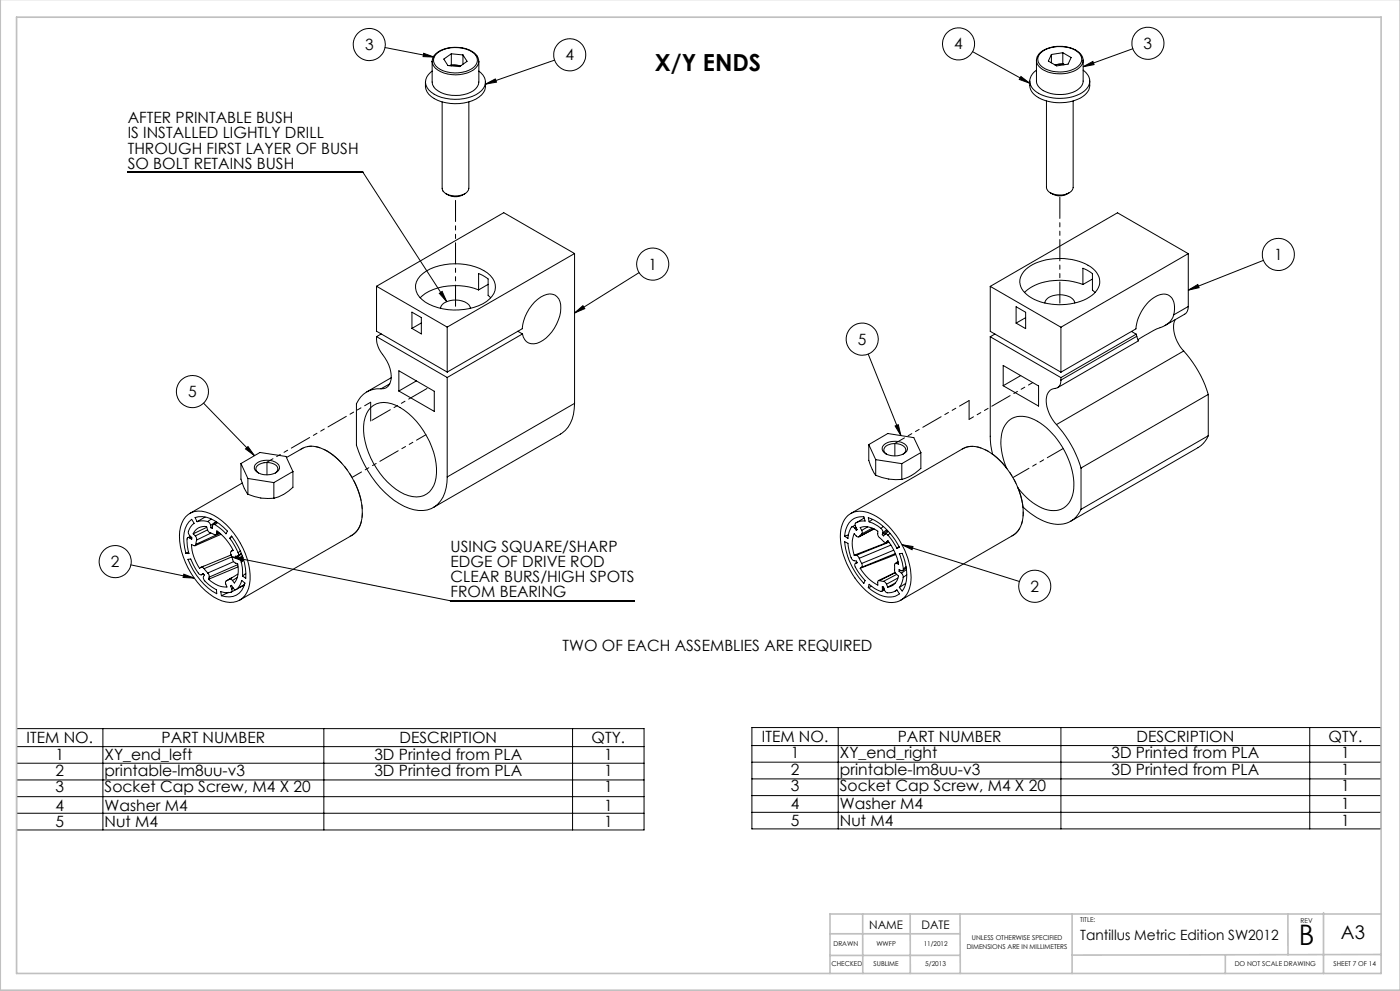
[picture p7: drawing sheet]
<svg xmlns="http://www.w3.org/2000/svg" width="420mm" height="297mm" viewBox="0 0 420 297" stroke-linecap="round" stroke-linejoin="round" font-family="sans-serif">
<g fill="none" stroke="#000" stroke-width=".3">
<path d="M115.5 14.2l14.7 2.9M127.1 16l3.1 1.1-3.3-.1zM131.3 15.8a9.8 9.8 0 0 1 11 .3 2.68 2.68 0 0 1-.7 4.5 9.6 9.6 0 0 1-10.9-.9 2.57 2.57 0 0 1 .6-3.9zM135.3 19.7l1-.2 1.8 .3M135.4 16.1l3.5 .4M135.4 16.1l-2.3 1.6 1.3 1.9 3.5 .4 2.2-1.6-1.2-1.9M135.4 19.4l-.4 .3M135.4 19.4l2.9 .3M135.4 16.1v3.3M138.9 16.5v2.8M143.6 18.4v-.5a5.3 5.3 0 0 0-5-3.6 9.2 9.2 0 0 0-8.5 2.5l-.4 1.7M143.7 18.4v6.2a4.4 4.4 0 0 1-3.5 3.5 9.5 9.5 0 0 1-10.1-2.1l-.5-1.4v-6.1"/>
<path d="M143.7 18.4a4.4 4.4 0 0 1-3.5 3.5 9.5 9.5 0 0 1-10.1-2.1l-.5-1.3M166.4 18l-20.8 7.2M291.8 15.5l17.1 9.4M310.9 18a5 5 0 0 1 4.6-3.9 8.5 8.5 0 0 1 9.2 2.8l.2 1.1M310.9 18v6.3a4.7 4.7 0 0 0 4.2 3.7 9.7 9.7 0 0 0 9.1-1.9l.7-1.4v-6.7M310.9 18.1a4.7 4.7 0 0 0 4.2 3.7 9.7 9.7 0 0 0 9.1-1.9l.6-.9 .1-.9M311.9 16.2a9.4 9.4 0 0 1 11.7-.4 2.73 2.73 0 0 1-.8 4.6 9.8 9.8 0 0 1-10.8-.9l-.5-.9a2.36 2.36 0 0 1 .4-2.4zM315.4 16.3v2.5M318.8 15.8l-3.4 .5M318.8 15.8l2.5 1.4-.9 2-3.4 .6-2.5-1.5 .9-2M318.8 19l-2.3 .4M318.8 19l.6 .4"/>
<path d="M318.8 15.8v3.2M319.2 19.4l-1.5-.1-1.2 .2M324.9 20l3-1.6 .3 1zM339.9 14.6l-15 5.4M127.6 24.6a4.9 4.9 0 0 0 3.7 5.5 13.4 13.4 0 0 0 13.2-1.6 4.1 4.1 0 0 0 1.1-3.9M129.6 21.3a3.7 3.7 0 0 0-.2 6.4 13.2 13.2 0 0 0 15.1-.5 3.6 3.6 0 0 0-.8-5.9M132.6 30.5v25.9a2.84 2.84 0 0 0 2.9 2.2 4.9 4.9 0 0 0 5-1.7l.2-26.4M145.6 25.2l3-1.5 .3 .9zM306.3 22.9l2.6 2-3.1-1.1zM308.9 24.3a4.8 4.8 0 0 0 3.4 5.4 13.8 13.8 0 0 0 13.1-1.2l1.2-1.6 .3-1.1v-1.5M310.9 21a3.7 3.7 0 0 0 0 6.5 13.5 13.5 0 0 0 14.5-.3 3.6 3.6 0 0 0-.5-6.2M313.9 30.3v25.9l.4 .9 .8 .7"/>
<path d="M321.9 30.3v25.9a3.4 3.4 0 0 1-3.8 2.3l-1.3-.2-1.7-.5M38.2 51.6h70.7l25.1 38.8M133.8 58.1a4.9 4.9 0 0 0 5.7 0M315.1 57.8a4.8 4.8 0 0 0 5.6 0M172.4 76l-38.2 22M172.4 76v44.9M172.4 76l-21.3-12.3-38.1 22.1M356.5 76l-38.2 22.1M356.5 76l-21.3-12.2-38.1 22M356.5 76v15.9M379 78l-22.5 9M113 85.8v13.5l21.2 12.2"/>
<path d="M113 85.8l21.2 12.2M123.6 93.6l2.8 1.6v4.9l-2.8-1.7zM126 82.8a16.6 16.6 0 0 1 15.1-3.3 10.5 10.5 0 0 1 7.2 4.8 4.8 4.8 0 0 1-2.4 6.1 17.9 17.9 0 0 1-19.3-.6 4.6 4.6 0 0 1-.6-7zM126.4 96.8l-2.8 1.6M131.8 87.9l.8-.6 1.4 3.1zM132.2 92.4a2.9 2.9 0 0 1 2.7-2.3 5.6 5.6 0 0 1 6.1 1.8l.1 .5M134.2 98v13.5M143.6 86.9v-4.9l2.8 1.6v4.9l.8 .7M143.6 86.9a18.1 18.1 0 0 0-17 1.8l-.6 .5M146.4 85.2l-2.8 1.7M155.3 99.3l1.4 .8M172.4 93.8l2.5-2.2 .5 .9z"/>
<path d="M191.7 81.7l-19.3 12.1M297.1 85.8v13.5l21.2 12.2M297.1 85.8l21.2 12.3M304.8 91.9l2.9 1.7v4.9l-2.9-1.7zM307.7 80.8a17 17 0 0 1 15-2.8 8.9 8.9 0 0 1 7.1 5.6 5.8 5.8 0 0 1-3.8 5.9 18.5 18.5 0 0 1-17.3-.7 4.8 4.8 0 0 1-1-8zM307.7 95.2l-2.9 1.6M313.4 90.8a3.5 3.5 0 0 1 3.8-2.4 4.8 4.8 0 0 1 5.2 2.1v.3M318.3 98.1v13.4M324.9 85.3v-4.9l2.8 1.6v4.9l.8 .8M324.9 85.3a18.5 18.5 0 0 0-16.6 1.5l-1 .9M327.7 83.6l-2.8 1.7M339.4 99.3l1.5 .9"/>
<path d="M352.1 94.4a5.4 5.4 0 0 0-1.3-5.8 4.3 4.3 0 0 0-4.9 .8 13.1 13.1 0 0 0-5.1 9.2l-22.5 12.9M352.1 94.4a6.5 6.5 0 0 1-5.1 4.2l-5 2.8-.5 .6M352.5 95.8a9.3 9.3 0 0 0 2.6 9.4M356.5 87l2.8-1.7 .4 .9zM356.5 91.9l-.3 1.4-.5 .6-6.2 3.6M356.5 91.9l-4.4 2.5M113 100.9a8.8 8.8 0 0 0 2.5 6.3 8.3 8.3 0 0 1 1.3 8 2.42 2.42 0 0 1-2.5 1.3M113 100.9l21.2 12.2M114.3 116.5a7.3 7.3 0 0 0-7.4 4.5v12.4a30.6 30.6 0 0 0 14.4 18.4 8.6 8.6 0 0 0 10.1-.8 11.1 11.1 0 0 0 2.8-8.1M114.4 100.1l-1.4 .8M116.9 115l-2.6 1.5M117.4 113.2l-7.4 4.2"/>
<path d="M119.7 111.1l10.6 6.2v6l-10.6-6.1zM124.9 114.2l-5.2 3M134.2 113.1v29.8M156.7 100.1a3.3 3.3 0 0 0 5.3 2.4 12.4 12.4 0 0 0 6.2-11.2 3.3 3.3 0 0 0-5-2.8 12.5 12.5 0 0 0-6.5 10l-22.5 13M156.7 100.1l-22.5 13M260.5 106.1l9.8 24.4M297.1 100.9v29.8l.1 2.5 .5 2.9M297.1 100.9l21.2 12.3M298.5 100.1l-1.4 .8M301 109.5l10.6 6.2v6l-10.6-6.1zM306.2 112.6l-5.2 3M318.3 113.9a2.25 2.25 0 0 1-2.4 2.6 3.7 3.7 0 0 0-2 4.6 11.8 11.8 0 0 0 3 6.1"/>
<path d="M318.3 113.2v.7M340.9 100.2l.1 .6M340.9 100.2l-22.6 13M341 100.8l.5 1.4-24.2 14M341 100.8l-22.7 13.1M355.1 105.2a34.2 34.2 0 0 1 7.4 13M355.1 105.2l-38.2 22M362.5 118.2l-38.2 22.1M362.5 118.2v12.4M61.1 120.8l15.2 15.8M72.3 138.9a12.5 12.5 0 0 0 1.8 8.9l.3 .3M72.3 138.9l2.1 4.5"/>
<path d="M72.3 138.9l5.7-3.3 7.8 1.2 2.1 4.5M73.7 134.5l.7-.7 1.9 2.8zM76.9 138.9a5.4 5.4 0 0 1 6.7 .4 1.9 1.9 0 0 1-1.7 2.7 4.6 4.6 0 0 1-5.6-1.6l.2-1zM85.9 137.1l4.7-2.7a6.8 6.8 0 0 1 6.9 .4 23.2 23.2 0 0 1 11.2 19.1 7.3 7.3 0 0 1-3.1 6.5l-33.7 19.4M111.2 122.1a7 7 0 0 1 8.8 0 24 24 0 0 1 11 19.7 6.5 6.5 0 0 1-6 7.1 14.4 14.4 0 0 1-9.9-5.6 23 23 0 0 1-5.9-16.9 7.8 7.8 0 0 1 2-4.3zM172.4 120.9a10 10 0 0 1-4.2 9.2l-38.2 22M172.4 120.9l-38.2 22M260.6 133.2v4.8l1.1 2.7 1 1.7M260.6 133.2l5.7-3.3 7.8 1.3 2.2 4.4M260.6 133.2l2.1 4.6M262.7 137.8l7.8 1.2M262.7 137.8v4.6"/>
<path d="M265.3 133.2a5.4 5.4 0 0 1 6.7 .5 1.8 1.8 0 0 1-1.5 2.6 5.1 5.1 0 0 1-5.7-1.3l-.1-1.1zM265.9 136.1a1.56 1.56 0 0 1-.7-1.8 1.56 1.56 0 0 1 1.6-1.1 4.1 4.1 0 0 1 4.8 1.2 1.39 1.39 0 0 1-.7 1.7M268.5 127.7l1-.4 .8 3.2zM270.5 139v4.7M276.3 135.6v4.8l-2.9 2.1-2.9 1.2M276.3 135.6l-5.8 3.4M316.9 127.2a34.2 34.2 0 0 1 7.4 13.1M362.5 130.6l-1.5 2.3-1.6 1.3-38.2 22M362.5 130.6l-38.2 22M55.7 154.9a6 6 0 0 1 7.2-1 22.6 22.6 0 0 1 12.1 19.9 6.3 6.3 0 0 1-4.9 6.7 12.3 12.3 0 0 1-9.7-4.6 23.2 23.2 0 0 1-6.5-16.6 8.4 8.4 0 0 1 1.8-4.4zM58 160l.6 .6M59.1 156.3l-.6-1.2a7.8 7.8 0 0 1 7.3 1.8l2.4 2.3-.4 .8-1.6-1.6-1.7-1.2"/>
<path d="M61.5 155l-2.4 1.3M62 158l-4 2M62.3 156.3a5.6 5.6 0 0 0-3.2 0M62.3 156.3l.5 .3 .4 .9M62.3 158.8l-3.7 1.8M63.2 157.5l.1 .7M63.3 159.8l-4.3 2.1M63.4 155.6l-1.1 .7M63.7 157.8l-.4 .4M64.5 157.2l-.6 .1-.2 1.1-.4-.2M64.7 156.3l-1.5 1.2M64.9 156.5l-1 .7"/>
<path d="M65 159.8l.1-.7a15.3 15.3 0 0 1 4.9 5.9l-.6 .2M65 159.8a.72 .72 0 0 1-.6 .5 .72 .72 0 0 1-.7-.4l-.2-.1a1.51 1.51 0 0 1-1.3-1.1l-.2-.9a3.6 3.6 0 0 0-4 2.2M65.2 156.7l-.7 .5M65.5 159.5l-.5 .3M65.7 159.6l-.9 .6M66 159.9l-7.2 3.2M72.7 144.8l-15.8 9.1M74.4 148.1a15.1 15.1 0 0 0 7.8 1.2M74.4 143.4l7.8 1.2M74.4 143.4v4.7M77.6 141.8a1.4 1.4 0 0 1-.8-1.4 1.4 1.4 0 0 1 1-1.2 4.4 4.4 0 0 1 5.5 .8 1.44 1.44 0 0 1-.7 1.8M82.2 144.6v4.7"/>
<path d="M87.9 141.3v4.7a12.1 12.1 0 0 1-5.7 3.3M87.9 141.3l-5.7 3.3M254.4 154.5a6.8 6.8 0 0 1 7.8-.1 23.1 23.1 0 0 1 11.1 19.6 6.3 6.3 0 0 1-4.9 6.5 11.2 11.2 0 0 1-8.7-3.6 22.8 22.8 0 0 1-7.5-18l.8-2.6zM255.2 153.9l33.7-19.4a7.3 7.3 0 0 1 7.5 .7 22.8 22.8 0 0 1 10.5 19.9 6.8 6.8 0 0 1-3.1 5.4l-33.6 19.4M256.4 158.3l.5 .7 .2-.3-.4-.9a.97 .97 0 0 1 0-1.1 .97 .97 0 0 1 1-.4l1.8-.1-.3-1.3a5.1 5.1 0 0 0-5.7 4.9l-.1 .9M256.4 158.3l-.6-.4a4.6 4.6 0 0 0-1.4 3.5l-1-.7M256.5 157.4l-.9 .5M256.8 158.1l-.4 .2M258.5 159l-.4-.9a5.7 5.7 0 0 1 5.2 1.1 1.96 1.96 0 0 0 1 2.3l.2 .2a1.43 1.43 0 0 0 1.5 .8M258.5 159l.2 .7-.2 .4M259.3 155.3l-2.2 1.3M260.3 157.9l-1.8 1.1"/>
<path d="M260.7 156.4l-.2-1.3a17.5 17.5 0 0 1 9.3 8.9l-.7 .3M260.7 156.4l1.4 .5 2.2 1.5M261.7 158.3l-3.2 1.8M261.8 155.7l-1.1 .7M262.1 158.5l-4.3 2.3M262.3 158.5l-4.6 2.4M262.7 142.4a15.8 15.8 0 0 0 7.8 1.3M264.3 158.4l.5 .7v.6M264.8 159.7l-.1 .5M265 157.8l-.7 .6M266 158.7l-1.2 1M266.2 159l-1.5 1.2"/>
<path d="M266.5 159.3l-1 .8M267 159.8l-.6 .6M301.9 140.3a16.4 16.4 0 0 1-.8-12.1 6 6 0 0 1 8.3-2.8 22.8 22.8 0 0 1 12.2 15.6 11.5 11.5 0 0 1-1.4 10.3 6.7 6.7 0 0 1-8.5 .5 19.8 19.8 0 0 1-6.3-5.5M306.9 151.9a16.2 16.2 0 0 0 11.2 5.2 7.1 7.1 0 0 0 6.2-4.5M324.3 140.3v12.3M39.3 169.3l18.9 3.9M55.1 172.1l3.1 1.1-3.3-.1zM56.4 167.6l.8-.1 .8 1.7a7 7 0 0 0 2.2 3.1l.7-.4 .4 .4a1.54 1.54 0 0 0 .6 2.3l3 2.2 .1 1.1a20.1 20.1 0 0 1-8.6-10.3zM56.6 165.5l-.8 .3M56.9 161.2l.6 .4 .1-.4-.7-.7a1.66 1.66 0 0 1 .1-2.3l1.2-1.4-.7-1.2a7.3 7.3 0 0 0-2.3 7l.6 3.2M56.9 161.2l-.6-.1a9.4 9.4 0 0 0 .4 4.8l-.9-.1M57.1 160.8l-.7 .3"/>
<path d="M57.5 161l-.6 .2M58.6 160.6l.4 1.3M58.8 163.1l-.5 .5-.9-.4a14.2 14.2 0 0 0 2.5 7.2l.6-.4 .7 .4M59 161.9l-.2 1.2M60.5 172.2l.6-.2-.7 .3M61.2 170.4l1.1 1.3M62.3 171.7l.5 1.3M62.6 173.6a7.4 7.4 0 0 0 5.5 2.3l-.5-1.2 .3-.6M62.8 173l-.2 .6M66.3 160.2l-7.8 3.3M68.6 177.5l-2.2 1M68.8 173.6h.5l.4 .4"/>
<path d="M68.8 173.6l-.9 .5M68.9 161.3l.6-.6a19.4 19.4 0 0 1 4.2 12.6l-1-.7M68.9 161.3l1.4 2.1 1.1 2.3M69.3 166.3l-8.9 3.7M69.3 177.5a5.5 5.5 0 0 1-3.1-.2l.2 1.2M69.4 165.2a2.13 2.13 0 0 0 .2 1.9 1.89 1.89 0 0 0 1.7 1.8 7 7 0 0 1-1 5.8l-.6-.7M69.5 175.4l-.3 .2 .3 .9M69.5 175.4l.6 1 .4 .3h.4M69.5 175.4l-.1 .1M69.5 176.5l.1 .7-.3 .3M69.5 166.9l-8.3 3.5M69.6 166.9l3.3 .2-.2 1z"/>
<path d="M69.6 166.9l65.5 13.2h55.2M69.6 160.8l-.7 .5M69.6 173.1l-1.7 1M69.8 164.8l-.4 .4M70 176.3l-.5 .2M70.1 168.3l-7.8 3.4M70.7 176.7l-1.4 .8M70.9 167.2l.7 .3M70.9 176.7a5.1 5.1 0 0 0 1.6-2.7l1 .8a5.1 5.1 0 0 1-7.1 3.7M71.1 173.1l-1.4 .9M71.3 169.2l-8.5 3.8M71.3 172.1l-2.5 1.5"/>
<path d="M71.4 169.9l-8.8 3.7M71.4 165.7l.1 .8-.8 .2 .2 .5M71.6 167.5l.8 1M72.1 165.1l-.7 .6M72.4 165.8l-1 .8M72.4 168.5l.3 1.6v2.5M72.4 166l-1.5 1.2M72.6 166.6l-1 .9M73.1 167.9l-.7 .6M73.3 175.4l-.7 .3M73.3 175.3l-1.3 .7M73.3 175.2l-2.4 1.5"/>
<path d="M73.7 171.9l-1 .7M253.4 162.3l1 .5 .2 1.6a5.2 5.2 0 0 0 1.6 3.6l.7 .1 .2 .6-.7 .4a10.9 10.9 0 0 0 3.1 4.9l-.3 .8a21.5 21.5 0 0 1-5.8-12.5zM254.6 160.3l-1.2 .4M256.3 166.4h.6M256.9 166.4l.5 .4 .4 .5M257.1 168.6l-.4 .2M257.8 160.8h-.7l-.8-.9a8.9 8.9 0 0 0 0 6.5M257.8 167.3l.7 1.6M258.1 170.3a13.1 13.1 0 0 0 5.2 5.1v-1.2l.6-.2M258.5 168.9l.2 .7-.2 .4M258.5 160.1l-.7 .7M258.5 170l-.4 .3"/>
<path d="M260.5 176.1a8.7 8.7 0 0 0 8.1 2.6l1.2-.7-.7-1.2a3.5 3.5 0 0 1-3.3 .7l-.7-1.6-.4-.1v.9M260.5 176.1l.2-1 .9 .7a5.8 5.8 0 0 0 2.9 1.4l.2-.5M261.5 175.7l-1 .4M263.9 174l1.1 .2M264.7 160.2l.4 .4 .6-.6 .7 .4M265 174.2l1 .9M265.2 176.5l-.5 .2M265.4 176.8l-.9 .4M266 162.5l.3-.5a16.5 16.5 0 0 1 3.3 7.1l-.7-.2M266 175.1l.3 .9M266.4 160.4l2.7 3.9M266.4 162.1l-.5 .4"/>
<path d="M266.4 162.1l-.4 .4M266.6 162.4l-10.3 4M266.7 162.5l-9.8 3.9M267.3 163.4l-9.5 3.9M268.1 164.9l-9.6 4M268.5 171.6l-5 2.4M268.6 174.7l-2.3 1.3M268.6 171.7l-4.7 2.3M268.6 165.9l-10.1 4.1M268.7 166.2l-10.6 4.1M268.9 168.9a1.07 1.07 0 0 0-.5 1.5 1.81 1.81 0 0 0 .5 1.7l.7 .5a3.8 3.8 0 0 1-3.3 3.4M269 172.2l-4 2"/>
<path d="M269.1 176.8l-.6 .4M269.3 173.2l-3.3 1.9M269.4 168.3l-.9 .6M269.4 168.5l-.5 .4M269.7 163.8l-.6 .5M269.7 171.2l.7 .6M270.1 170.9l-.4 .3M270.4 171.8l.6 1.2M270.6 163.3l3.3 .5-.3 .9zM270.6 163.3l35.2 11M271 173l-.6 2.1-.6 1M271 170.5l-.4-2.3-.8-2.3 .9-.1a13.3 13.3 0 0 1 .4 10.7l-.4 .6-.9-1"/>
<path d="M271 170.5l-.2 .6-1.1-.4v.5M271.7 174.8l-1.9 1.3M271.8 169.9l-.8 .6M271.9 170.2l-1.1 .8M271.9 170.7l-1.5 1.1M272 172.3l-1 .7M5 218.4h188.2v30.3h-188.2zM30.9 218.4v30.3M97.2 218.4v30.3M171.8 218.4v30.3M225.6 218h188.7v30.4h-188.7zM251.5 218v30.4"/>
<path d="M318.3 218v30.4M392.9 218v30.4M5 228.7h188.2M5 233.7h188.2M5 238.8h188.2M5 223.8h188.2M225.6 228.4h188.7M225.6 233.4h188.7M225.6 238.4h188.7M225.6 223.4h188.7M5 243.7h188.2M225.6 243.4h188.7"/>
<circle cx="110.8" cy="13.3" r="4.8"/>
<circle cx="170.9" cy="16.4" r="4.8"/>
<circle cx="287.6" cy="13.2" r="4.8"/>
<circle cx="344.4" cy="13" r="4.8"/>
<circle cx="195.8" cy="79.2" r="4.8"/>
<circle cx="383.5" cy="76.3" r="4.8"/>
<circle cx="57.7" cy="117.4" r="4.8"/>
<circle cx="258.7" cy="101.6" r="4.8"/>
<circle cx="34.5" cy="168.3" r="4.8"/>
<circle cx="310.4" cy="175.7" r="4.8"/>
</g>
<g fill="none" stroke="#c0c0c0" stroke-width=".5">
<path d="M.1 -.1v296.9h419.9M5 5.1h409.3v286.6h-409.3zM249 279.9h39M258.8 273.9v17.8M273.1 273.9v17.8M288 273.9l.1 17.8M321.6 273.9v17.8M386.4 273.9v12.2M397.1 273.5v18.2M414.3 273.9h-165.3v17.8M288 286.3h-39M367.6 286.2v5.5"/>
<path d="M414.3 286.1l-92.7 .1"/>
</g>
<path d="M131.8 87.9l.8-.6 1.4 3.1zM69.6 166.9l3.3 .2-.2 1zM127.1 16l3.1 1.1-3.3-.1zM145.6 25.2l3-1.5 .3 .9zM172.4 93.8l2.5-2.2 .5 .9zM55.1 172.1l3.1 1.1-3.3-.1zM73.7 134.5l.7-.7 1.9 2.8zM306.3 22.9l2.6 2-3.1-1.1zM324.9 20l3-1.6 .3 1zM356.5 87l2.8-1.7 .4 .9zM270.6 163.3l3.3 .5-.3 .9zM268.5 127.7l1-.4 .8 3.2z" fill="#000"/>
<path d="M98.1 135.2a7 7 0 0 0-8-.4" fill="none" stroke="#000" stroke-width=".3" stroke-dasharray="6.3 1.3 1.3 1.3 1.3 1.3" stroke-dashoffset="5.2"/>
<path d="M105 160.7a7.2 7.2 0 0 0 3.7-7.5 23.5 23.5 0 0 0-10.6-18" fill="none" stroke="#000" stroke-width=".3" stroke-dasharray="6.3 1.3 1.3 1.3 1.3 1.3" stroke-dashoffset=".6"/>
<path d="M80.1 138.5v3.8M111.2 126.2v-5.6M268.5 136.6v-3.7M290.7 120v5.7" fill="none" stroke="#000" stroke-width=".3" stroke-dasharray="6.3 1.3 1.3 1.3 1.3 1.3"/>
<path d="M111.2 120.6l-31.1 17.9" fill="none" stroke="#000" stroke-width=".3" stroke-dasharray="6.3 1.3 1.3 1.3 1.3 1.3" stroke-dashoffset="4.3"/>
<path d="M128.5 116.2l-17.3 10" fill="none" stroke="#000" stroke-width=".3" stroke-dasharray="6.3 1.3 1.3 1.3 1.3 1.3" stroke-dashoffset="-.5"/>
<path d="M105.6 143.1l22.2-12.8" fill="none" stroke="#000" stroke-width=".3" stroke-dasharray="6.3 1.3 1.3 1.3 1.3 1.3" stroke-dashoffset="3.1"/>
<path d="M136.7 59v33.9" fill="none" stroke="#000" stroke-width=".3" stroke-dasharray="6.3 1.3 1.3 1.3 1.3 1.3" stroke-dashoffset="-1.1"/>
<path d="M303.5 160.7a6.9 6.9 0 0 0 3.5-6.6 23 23 0 0 0-11.5-19.4 6.9 6.9 0 0 0-6.9 0" fill="none" stroke="#000" stroke-width=".3" stroke-dasharray="6.3 1.3 1.3 1.3 1.3 1.3" stroke-dashoffset="2.9"/>
<path d="M290.7 125.7l19.1-11.1" fill="none" stroke="#000" stroke-width=".3" stroke-dasharray="6.3 1.3 1.3 1.3 1.3 1.3" stroke-dashoffset="4.8"/>
<path d="M268.5 132.9l22.2-12.9" fill="none" stroke="#000" stroke-width=".3" stroke-dasharray="6.3 1.3 1.3 1.3 1.3 1.3" stroke-dashoffset="3"/>
<path d="M303.9 143.1l15.1-8.7" fill="none" stroke="#000" stroke-width=".3" stroke-dasharray="6.3 1.3 1.3 1.3 1.3 1.3" stroke-dashoffset=".8"/>
<path d="M318 58.7v32.6" fill="none" stroke="#000" stroke-width=".3" stroke-dasharray="6.3 1.3 1.3 1.3 1.3 1.3" stroke-dashoffset="-.4"/>
<text font-size="8.5" x="389.6" y="283.2">B</text>
<text font-size="7.1" x="196.5" y="21.4">X/Y ENDS</text>
<text font-size="5.6" x="402.3" y="281.3">A3</text>
<g font-size="4.7">
<text x="109.5" y="15">3</text>
<text x="286.3" y="14.8">4</text>
<text x="343.1" y="14.6">3</text>
<text x="169.6" y="18.1">4</text>
<text x="38.3" y="37">AFTER PRINTABLE BUSH</text>
<text x="38.3" y="41.5">IS INSTALLED LIGHTLY DRILL</text>
<text x="38.3" y="46">THROUGH FIRST LAYER OF BUSH</text>
<text x="38.3" y="50.5">SO BOLT RETAINS BUSH</text>
<text x="382.2" y="77.9">1</text>
<text x="194.5" y="80.8">1</text>
<text x="257.4" y="103.3">5</text>
<text x="56.4" y="119">5</text>
<text x="135.2" y="165.4">USING SQUARE/SHARP</text>
<text x="33.3" y="170">2</text>
<text x="135.2" y="169.9">EDGE OF DRIVE ROD</text>
<text x="135.2" y="174.5">CLEAR BURS/HIGH SPOTS</text>
<text x="135.2" y="179">FROM BEARING</text>
<text x="309.1" y="177.3">2</text>
<text x="168.8" y="195.1">TWO OF EACH ASSEMBLIES ARE REQUIRED</text>
<text x="8" y="222.7">ITEM NO.</text>
<text x="16.6" y="227.9">1</text>
<text x="31.4" y="227.9">XY_end_left</text>
<text x="48.5" y="222.7">PART NUMBER</text>
<text x="112.3" y="227.9">3D Printed from PLA</text>
<text x="119.8" y="222.7">DESCRIPTION</text>
<text x="177.5" y="222.7">QTY.</text>
<text x="181.2" y="227.9">1</text>
<text x="228.6" y="222.4">ITEM NO.</text>
<text x="237.2" y="227.2">1</text>
<text x="252" y="227.2">XY_end_right</text>
<text x="269.3" y="222.4">PART NUMBER</text>
<text x="333.4" y="227.2">3D Printed from PLA</text>
<text x="341" y="222.4">DESCRIPTION</text>
<text x="398.6" y="222.4">QTY.</text>
<text x="402.3" y="227.2">1</text>
<text x="16.6" y="232.5">2</text>
<text x="31.4" y="232.5">printable-lm8uu-v3</text>
<text x="112.3" y="232.5">3D Printed from PLA</text>
<text x="181.2" y="232.5">1</text>
<text x="237.2" y="232.2">2</text>
<text x="252" y="232.2">printable-lm8uu-v3</text>
<text x="333.4" y="232.2">3D Printed from PLA</text>
<text x="402.3" y="232.2">1</text>
<text x="16.7" y="237.5">3</text>
<text x="31.4" y="237.5">Socket Cap Screw, M4 X 20</text>
<text x="181.2" y="237.5">1</text>
<text x="237.2" y="237.2">3</text>
<text x="252" y="237.2">Socket Cap Screw, M4 X 20</text>
<text x="402.3" y="237.2">1</text>
<text x="16.7" y="242.9">4</text>
<text x="31.4" y="242.9">Washer M4</text>
<text x="181.2" y="242.9">1</text>
<text x="237.2" y="242.6">4</text>
<text x="252" y="242.6">Washer M4</text>
<text x="402.3" y="242.6">1</text>
<text x="16.7" y="247.9">5</text>
<text x="31.4" y="247.9">Nut M4</text>
<text x="181.2" y="247.9">1</text>
<text x="237.2" y="247.6">5</text>
<text x="252" y="247.6">Nut M4</text>
<text x="402.3" y="247.6">1</text>
</g>
<text font-size="4.2" x="324.1" y="281.9">Tantillus Metric Edition SW2012</text>
<g font-size="3.5">
<text x="260.8" y="278.3">NAME</text>
<text x="276.5" y="278.3">DATE</text>
</g>
<g font-size="2">
<text x="291.6" y="281.8">UNLESS OTHERWISE SPECIFIED</text>
<text x="324" y="276.2">TITLE:</text>
<text x="390.2" y="276.6">REV</text>
<text x="250" y="283.6">DRAWN</text>
<text x="262.9" y="283.6">WWFP</text>
<text x="277.1" y="283.6">11/2012</text>
<text x="290" y="284.3">DIMENSIONS ARE IN MILLIMETERS</text>
<text x="249.5" y="289.5">CHECKED</text>
<text x="262.1" y="289.5">SUBLIME</text>
<text x="277.6" y="289.5">5/2013</text>
<text x="370.4" y="289.5">DO NOT SCALE DRAWING</text>
<text x="400.1" y="289.5">SHEET 7 OF 14</text>
</g>
</svg>
